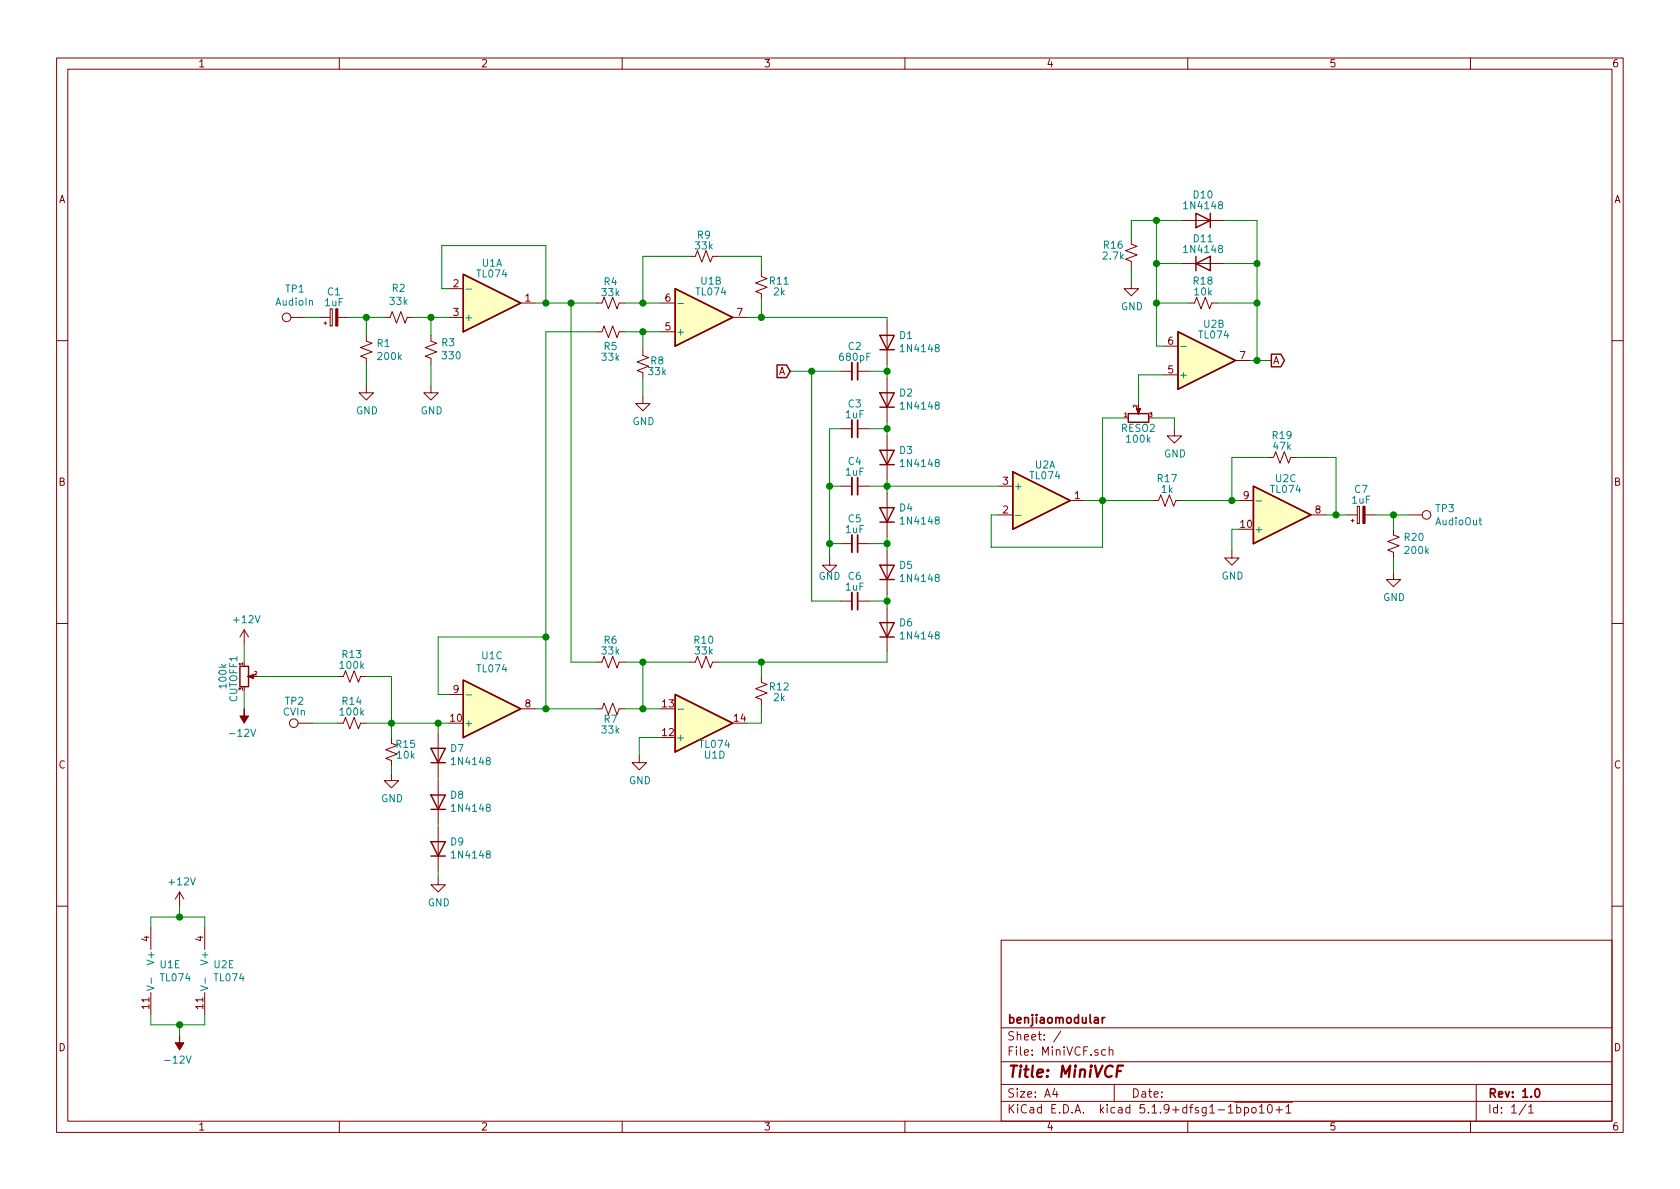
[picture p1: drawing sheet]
<svg xmlns="http://www.w3.org/2000/svg" width="297mm" height="210mm" viewBox="0 0 297 210" stroke-linecap="round" stroke-linejoin="round" font-family="sans-serif">
<g fill="none" stroke="#840000" stroke-width=".18">
<path d="M10 10.3h277v189.9h-277zM12 12.2h273v186.1h-273zM60 10.3v1.9M110 10.3v1.9M160 10.3v1.9M210 10.3v1.9M260 10.3v1.9M208.9 39h7.6M51.4 56.1h2.6M56.5 56.1h1.9M57.3 57.1h.5M57.5 56.9v.5"/>
<path d="M58.4 54.6h.4v3.1h-.4zM59.7 56.1h1.9M64.8 59.3v1l1 .4-2 .8 2 .7-2 .8 1 .4v1M67.9 56.1h1.1l.3-1 .8 2 .8-2 .7 2 .4-1h1M76.2 59.3v1l1 .4-2 .8 2 .7-2 .8 1 .4v1M79.4 56.1h2.5M79.4 51h2.5M92.1 53.6h2.5M105.4 53.6h1l.4-1 .8 2 .7-2 .8 2 .4-1h1M105.4 58.7h1l.4-1 .8 2 .7-2 .8 2 .4-1h1M116.8 53.6h2.6M116.8 58.7h2.6"/>
<path d="M121.9 45.3h1l.4-1 .8 2 .7-2 .8 2 .4-1h1M129.5 56.1h2.6M134.6 47.9v1l1 .4-2 .7 2 .8-2 .8 1 .3v1.1M156.8 56.8v7.6M200 42.2v1l1 .4-2 .7 2 .8-2 .7 1 .4v1M200 49.8v1.2h1.3l-1.3 1.3-1.2-1.3h1.2M208.9 46.6h7.6M210.2 53.6h1l.4-1 .7 2 .8-2 .8 2 .3-1h1.1M10 60.2h2M64.8 68.2v1.3h1.2l-1.2 1.2-1.3-1.2h1.3M76.2 68.2v1.3h1.3l-1.3 1.2-1.3-1.2h1.3M113.7 61.8v1.1l1 .3-2.1 .8 2.1 .8-2.1 .7 1.1 .4v1"/>
<path d="M113.7 70.1v1.3h1.2l-1.2 1.2-1.3-1.2h1.3M148.6 75.8h2M148.6 65.7h2M151.6 75.8h2.1M151.6 65.7h2.1M156.8 66.9v7.6M156.8 77.1v7.6M205.7 66.3h2.6M205.7 61.2h2.6M207.6 75.8v1.3h1.3l-1.3 1.3-1.2-1.3h1.2M218.4 63.7h2.6M285 60.2h2"/>
<path d="M146.7 98.7v1.2h1.3l-1.3 1.3-1.3-1.3h1.3M148.6 86h2M148.6 96.1h2M151.6 86h2.1M151.6 96.1h2.1M156.8 87.2v7.7M156.8 97.4v7.6M176.5 91.1h2.6M176.5 86h2.6M189.2 88.5h2.6M203.8 88.5h1.1l.3-1 .8 2 .8-2 .7 2 .4-1h1M217.8 97.4v1.3h1.3l-1.3 1.2-1.3-1.2h1.3"/>
<path d="M219.1 88.5h2.5M224.2 80.9h1l.4-1 .7 2 .8-2 .7 2 .4-1h1M231.8 91.1h2.5M238.1 91.1h1.9M238.9 92.1h.5M239.1 91.8v.5M240 89.5h.4v3.1h-.4zM241.4 91.1h1.8M246.4 93.6v1l1 .4-2 .8 2 .7-2 .8 1 .4v1M248.9 91.1h2.6M10 110.3h2M43.2 111.4l-.8 1.2"/>
<path d="M43.2 111.4v2.5M43.2 111.4l.7 1.2M59.7 119.6h1l.4-1 .7 2 .8-2 .8 2 .4-1h1M105.4 117.1h1l.4-1 .8 2 .7-2 .8 2 .4-1h1M121.9 117.1h1l.4-1 .8 2 .7-2 .8 2 .4-1h1M134.6 119.6v1l1 .4-2 .8 2 .7-2 .8 1 .4v1M148.6 106.3h2M151.6 106.3h2.1M156.8 107.6v7.6M246.4 101.2v1.3h1.2l-1.2 1.3-1.3-1.3h1.3M285 110.3h2M52.7 127.9h2.5"/>
<path d="M59.7 127.9h1l.4-1 .7 2 .8-2 .8 2 .4-1h1M69.2 136.8v1.2h1.3l-1.3 1.3-1.3-1.3h1.3M69.2 130.4v1l1 .4-2 .8 2 .7-2 .8 1 .4v1M77.5 129.8v7.6M77.5 138v7.7M79.4 122.8h2.5M92.1 125.3h2.5M105.4 125.3h1l.4-1 .8 2.1 .7-2.1 .8 2.1 .4-1.1h1M113 133.6v1.3h1.3l-1.3 1.2-1.2-1.2h1.2M31.7 157.7l-.7 1.3M31.7 157.7v2.6M31.7 157.7l.8 1.3"/>
<path d="M77.5 155.2v1.3h1.2l-1.2 1.2-1.3-1.2h1.3M77.5 146.3v7.6M10 160.2h2M26.7 164.1v3.8M26.7 175.5v3.8M36.2 164.1v3.8M36.2 175.5v3.8M177 166.3h108v32h-108zM285 160.2h2M60 198.3v1.9M110 198.3v1.9M160 198.3v1.9"/>
<path d="M177 194.8h108M177 191.8h108M177 187.8h108M177 181.8h108M186.5 192.5l-.4 1h1M186.8 193v1M187.6 182.3l-1.3 2M195.5 185.7l-.5-.1-.2 .3v.6l.2 .1 .5-.1M196.1 185.7h.1a.37 .37 0 0 1 .6 .1v.8M196.1 185.1v1.5M197 191.8v3M210 198.3v1.9"/>
<path d="M218.3 194.9h10.2M218.7 195.9l.4-.1 .3 .3-.1 .6h-.6M218.7 195.3v1.5M220 195.9l.4-.1 .4 .3-.1 .6-.3 .1-.4-.1M220 195.8v1.5M221.4 196l.2-.2 .4 .2v.7l-.2 .1-.4-.1zM222.7 195.8l.4-.5v1.5M222.7 196.8h.8M224.2 195.5l.4-.2a.94 .94 0 0 1 0 1.5l-.4-.3-.1-.6zM225.6 196.3h1.1M226.2 195.7v1.1M227.4 195.8l.4-.5v1.5"/>
<path d="M227.4 196.8h.8M260 198.3v1.9M261 191.8v6.5M269.8 195.2l-1.2 2M270.3 195.8l.4-.5v1.5M270.3 196.8h.8"/>
<circle cx="50.7" cy="56.1" r=".76"/>
<circle cx="252.2" cy="91.1" r=".76"/>
<circle cx="51.9" cy="127.9" r=".76"/>
</g>
<path d="M151.6 64.1v3.1M151.6 74.3v3M151.6 84.4v3.1M151.6 94.6v3.1M151.6 104.8v3M194.9 179.9v1M195.3 179.9l-.3 .1-.1 .2M271.5 192.7l.2-.2a.81 .81 0 0 1 .6 .6 .81 .81 0 0 1-.3 .8l-.1 .1a.79 .79 0 0 1-.4-1.3z" fill="none" stroke="#840000" stroke-width=".3"/>
<path d="M197.5 189.4h.7M198.6 188.4h-1l-.2 2" fill="none" stroke="#840000" stroke-width=".41"/>
<g fill="none" stroke="#840000" stroke-width=".25">
<path d="M211.5 37.7l2.5 1.3-2.5 1.3zM214 37.7v2.6M81.9 48.5l10.2 5.1-10.2 5.1zM119.4 51l10.1 5.1-10.1 5.1zM155.6 59.3h2.5l-1.3 2.5zM208.3 58.7l10.1 5-10.1 5.1zM211.5 46.6l2.5-1.3v2.6zM211.5 45.3v2.6M137.4 64.5h1.7l.6 1.2-.6 1.1h-1.7zM155.6 69.5h2.5l-1.3 2.5zM155.6 79.6h2.5l-1.3 2.6zM155.6 72h2.5"/>
<path d="M155.6 61.8h2.5M199.5 73.1h3.6v1.6h-3.6zM224.8 62.6h1.7l.6 1.1-.6 1.2h-1.7zM155.6 99.9h2.5l-1.3 2.6zM155.6 89.8h2.5l-1.3 2.5zM155.6 92.3h2.5M155.6 82.2h2.5M179.1 83.4l10.1 5.1-10.1 5.1zM221.6 86l10.2 5.1-10.2 5zM42.4 117.8h1.5v3.6h-1.5zM155.6 110.1h2.5l-1.3 2.5zM155.6 112.6h2.5"/>
<path d="M155.6 102.5h2.5M76.2 132.3h2.5l-1.2 2.6zM76.2 134.9h2.5M81.9 120.3l10.2 5-10.2 5.1zM119.4 122.8l10.1 5.1-10.1 5.1zM76.2 148.8h2.5l-1.2 2.6zM76.2 140.6h2.5l-1.2 2.5zM76.2 151.4h2.5M76.2 143.1h2.5"/>
</g>
<g fill="#ffffc2" stroke="#ffffc2" stroke-width=".18">
<path d="M208.3 58.7l10.1 5-10.1 5.1z"/>
<path d="M179.1 83.4l10.1 5.1-10.1 5.1z"/>
<path d="M119.4 122.8l10.1 5.1-10.1 5.1z"/>
<path d="M221.6 86l10.2 5.1-10.2 5z"/>
<path d="M81.9 120.3l10.2 5-10.2 5.1z"/>
<path d="M119.4 51l10.1 5.1-10.1 5.1z"/>
<path d="M81.9 48.5l10.2 5.1-10.2 5.1z"/>
</g>
<g fill="none" stroke="#008484" stroke-width=".18">
<path d="M82.4 51.1h1M119.9 53.7h1M208.8 61.3h1M179.6 91.1h.9M222.1 88.6h1M261.5 92h.5M261.7 91.5v1.1l.3 .2M82.4 122.9h1M119.9 125.4h1M26 174.3l1.2 .4-1.2 .5M26.7 172.9v1M35.5 174.3l1.3 .4-1.3 .5"/>
<path d="M36.3 172.9v1"/>
</g>
<g fill="#840000" stroke="#840000" stroke-width=".18">
<path d="M200.9 72.3h.8l-.4 1v-.3v.3z"/>
<path d="M241 89.5h.4v3.1h-.4z"/>
<path d="M59.4 54.6h.3v3.1h-.3z"/>
<path d="M31.7 183.1v1.3h.8l-.8 1.3-.7-1.3h.7z"/>
<path d="M43.2 125.3v1.3h.7l-.7 1.3-.8-1.3h.8z"/>
<path d="M43.8 119.6l1-.4v.8l-1-.4h.3z"/>
</g>
<path d="M150.6 64.1v3.1M150.6 74.3v3M150.6 84.4v3.1M150.6 94.6v3.1M150.6 104.8v3" fill="none" stroke="#840000" stroke-width=".33"/>
<g fill="none" stroke="#008400" stroke-width=".18">
<path d="M204.5 39v22.2h1.2M208.9 39h-8.9v3.2M216.5 39h5.7v24.7M54 56.1h2.5M61.6 56.1h6.3M64.8 56.1v3.2M73 56.1h6.4M76.2 56.1v3.2M79.4 51h-1.3v-7.6h18.4v10.2M94.6 53.6h10.8M101 53.6v63.5h4.4M105.4 58.7h-8.9v66.6"/>
<path d="M110.5 53.6h6.3M110.5 58.7h6.3M113.7 58.7v3.1M121.9 45.3h-8.2v8.3M127 45.3h7.6v2.6M132.1 56.1h24.7v.7M134.6 53v3.1M200 47.2v2.6M204.5 53.6h5.7M204.5 46.6h4.4M215.3 53.6h6.9M216.5 46.6h5.7"/>
<path d="M64.8 64.4v3.8M76.2 64.4v3.8M113.7 66.9v3.2M139.7 65.7h8.9M143.5 65.7v40.6h5.1M148.6 75.8h-1.9v22.9M153.7 65.7h3.1M153.7 75.8h3.1M156.8 64.4v2.5M156.8 74.5v2.6M198.8 73.9h-3.9v22.9h-19.6v-5.7h1.2M203.8 73.9h3.8v1.9"/>
<path d="M205.7 66.3h-4.4v5.1M221 63.7h3.8M146.7 86h1.9M146.7 96.1h1.9M153.7 86h22.8M153.7 96.1h3.1M156.8 84.7v2.5M156.8 94.9v2.5M191.8 88.5h12M208.9 88.5h10.2M219.1 93.6h-1.3v3.8M224.2 80.9h-6.4v7.6"/>
<path d="M229.2 80.9h7v10.2M234.3 91.1h3.8M243.2 91.1h5.7M246.4 91.1v2.5M246.4 98.7v2.5M43.2 113.9v3.2M45.7 119.6h14M64.8 119.6h4.4v10.8M96.5 112.6h-19v10.2h1.9M110.5 117.1h11.4M113.7 117.1v8.2M134.6 117.1v2.5"/>
<path d="M153.7 106.3h3.1M156.8 105v2.6M156.8 115.2v1.9h-29.8M43.2 122.2v3.1M55.2 127.9h4.5M64.8 127.9h14.6M69.2 135.5v1.3M77.5 127.9v1.9M77.5 137.4v.6M94.6 125.3h10.8M110.5 125.3h6.3M116.8 130.4h-3.8v3.2"/>
<path d="M134.6 124.7v3.2h-2.5M77.5 145.7v.6M77.5 153.9v1.3M26.7 164.1v-1.9h9.5v1.9M26.7 179.3v1.9h9.5v-1.9M31.7 160.3v1.9M31.7 181.2v1.9"/>
</g>
<g fill="#008400" stroke="#008400" stroke-width=".25">
<circle cx="194.9" cy="88.5" r=".51"/>
<circle cx="222.3" cy="63.7" r=".51"/>
<circle cx="113.7" cy="117.1" r=".51"/>
<circle cx="31.8" cy="162.2" r=".51"/>
<circle cx="113.7" cy="53.6" r=".51"/>
<circle cx="96.5" cy="125.3" r=".51"/>
<circle cx="143.5" cy="65.7" r=".51"/>
<circle cx="113.7" cy="125.3" r=".51"/>
<circle cx="64.8" cy="56.1" r=".51"/>
<circle cx="31.8" cy="181.2" r=".51"/>
<circle cx="96.5" cy="112.6" r=".51"/>
<circle cx="76.2" cy="56.1" r=".51"/>
<circle cx="217.8" cy="88.5" r=".51"/>
<circle cx="156.8" cy="106.3" r=".51"/>
<circle cx="146.7" cy="96.1" r=".51"/>
<circle cx="156.8" cy="96.1" r=".51"/>
<circle cx="236.2" cy="91.1" r=".51"/>
<circle cx="204.5" cy="39" r=".51"/>
<circle cx="146.7" cy="86" r=".51"/>
<circle cx="156.8" cy="86" r=".51"/>
<circle cx="246.4" cy="91.1" r=".51"/>
<circle cx="96.5" cy="53.6" r=".51"/>
<circle cx="156.8" cy="75.8" r=".51"/>
<circle cx="134.6" cy="117.1" r=".51"/>
<circle cx="222.3" cy="46.6" r=".51"/>
<circle cx="156.8" cy="65.7" r=".51"/>
<circle cx="204.5" cy="46.6" r=".51"/>
<circle cx="101" cy="53.6" r=".51"/>
<circle cx="222.3" cy="53.6" r=".51"/>
<circle cx="77.5" cy="127.9" r=".51"/>
<circle cx="113.7" cy="58.7" r=".51"/>
<circle cx="134.6" cy="56.1" r=".51"/>
<circle cx="69.2" cy="127.9" r=".51"/>
<circle cx="204.5" cy="53.6" r=".51"/>
</g>
<text font-size="2.8" fill="#840000" x="178" y="190.5">Title: MiniVCF</text>
<g font-size="2.1" fill="#840000">
<text x="178" y="184">Sheet: /</text>
<text x="178" y="181">benjiaomodular</text>
<text x="178" y="186.7">File: MiniVCF.sch</text>
<text x="178" y="196.9">KiCad E.D.A. kicad 5.1.9+dfsg1-1bpo10+1</text>
<text x="178" y="194.1">Size: A4</text>
<text x="200" y="194.1">Date:</text>
<text x="263" y="194.1">Rev: 1.0</text>
<text x="263" y="196.9">Id: 1/1</text>
</g>
<g font-size="1.8" fill="#840000">
<text x="35" y="11.9">1</text>
<text x="85" y="11.9">2</text>
<text x="135" y="11.9">3</text>
<text x="185" y="11.9">4</text>
<text x="235" y="11.9">5</text>
<text x="285" y="11.9">6</text>
<text x="10.4" y="35.9">A</text>
<text x="285.4" y="35.9">A</text>
<text x="80.2" y="50.8">2</text>
<text x="92.9" y="53.3">1</text>
<text x="117.6" y="53.3">6</text>
<text x="80.2" y="55.9">3</text>
<text x="117.6" y="58.4">5</text>
<text x="130.3" y="55.9">7</text>
<text x="206.5" y="61">6</text>
<text x="219.2" y="63.5">7</text>
<text x="225" y="64.4">A</text>
<text x="137.6" y="66.3">A</text>
<text x="206.5" y="66">5</text>
<text x="10.4" y="85.9">B</text>
<text x="177.3" y="85.7">3</text>
<text x="190" y="88.3">1</text>
<text x="219.9" y="88.3">9</text>
<text x="285.4" y="85.9">B</text>
<text x="177.3" y="90.8">2</text>
<text x="219.4" y="93.3">10</text>
<text x="232.6" y="90.8">8</text>
<text x="80.2" y="122.5">9</text>
<text x="92.9" y="125.1">8</text>
<text x="117.1" y="125.1">13</text>
<text x="79.7" y="127.6">10</text>
<text x="117.1" y="130.2">12</text>
<text x="129.8" y="127.6">14</text>
<text x="10.4" y="135.9">C</text>
<text x="285.4" y="135.9">C</text>
<text x="26.4" y="166.5" transform="rotate(-90 26.4 166.5)">4</text>
<text x="35.9" y="166.5" transform="rotate(-90 35.9 166.5)">4</text>
<text x="26.4" y="178.4" transform="rotate(-90 26.4 178.4)">11</text>
<text x="35.9" y="178.4" transform="rotate(-90 35.9 178.4)">11</text>
<text x="10.4" y="185.9">D</text>
<text x="285.4" y="185.9">D</text>
<text x="35" y="199.9">1</text>
<text x="85" y="199.9">2</text>
<text x="135" y="199.9">3</text>
<text x="185" y="199.9">4</text>
<text x="235" y="199.9">5</text>
<text x="285" y="199.9">6</text>
</g>
<g font-size="1.8" fill="#008484">
<text x="211.1" y="35.1">D10</text>
<text x="209.6" y="37">1N4148</text>
<text x="85.2" y="47.2">U1A</text>
<text x="123" y="44.1">33k</text>
<text x="123.3" y="42.2">R9</text>
<text x="195.1" y="45.9">2.7k</text>
<text x="195.2" y="44">R16</text>
<text x="209.6" y="44.7">1N4148</text>
<text x="211.1" y="42.8">D11</text>
<text x="50.5" y="51.7">TP1</text>
<text x="57.9" y="52.2">C1</text>
<text x="69" y="53.9">33k</text>
<text x="69.4" y="51.6">R2</text>
<text x="84.5" y="49.1">TL074</text>
<text x="106.5" y="52.4">33k</text>
<text x="106.8" y="50.5">R4</text>
<text x="123.2" y="52.2">TL074</text>
<text x="124" y="50.3">U1B</text>
<text x="136.1" y="50.3">R11</text>
<text x="136.8" y="52.2">2k</text>
<text x="211.1" y="50.3">R18</text>
<text x="211.3" y="52.2">10k</text>
<text x="48.8" y="54">AudioIn</text>
<text x="57.5" y="54.1">1uF</text>
<text x="82" y="56.8">+</text>
<text x="119.5" y="59.3">+</text>
<text x="159.1" y="60">D1</text>
<text x="198.2" y="54.9">GND</text>
<text x="212.1" y="59.9">TL074</text>
<text x="212.9" y="58">U2B</text>
<text x="66.7" y="61.4">R1</text>
<text x="66.9" y="63.7">200k</text>
<text x="78.1" y="61.2">R3</text>
<text x="78.3" y="63.5">330</text>
<text x="106.5" y="63.8">33k</text>
<text x="106.8" y="61.9">R5</text>
<text x="115.1" y="64.4">R8</text>
<text x="148.6" y="63.8">680pF</text>
<text x="150" y="61.9">C2</text>
<text x="159.5" y="62.3">1N4148</text>
<text x="114.7" y="66.3">33k</text>
<text x="159.1" y="70.1">D2</text>
<text x="208.4" y="66.9">+</text>
<text x="62.9" y="73.3">GND</text>
<text x="74.4" y="73.3">GND</text>
<text x="111.8" y="75.2">GND</text>
<text x="149.6" y="74">1uF</text>
<text x="150" y="72.1">C3</text>
<text x="159.5" y="72.4">1N4148</text>
<text x="198.3" y="76.4">RESO2</text>
<text x="225" y="77.6">R19</text>
<text x="150" y="82.2">C4</text>
<text x="159.1" y="80.3">D3</text>
<text x="159.5" y="82.6">1N4148</text>
<text x="183" y="82.8">U2A</text>
<text x="199.3" y="78.3">100k</text>
<text x="205.8" y="80.9">GND</text>
<text x="225.2" y="79.5">47k</text>
<text x="149.6" y="84.1">1uF</text>
<text x="179.2" y="86.6">+</text>
<text x="182.2" y="84.8">TL074</text>
<text x="204.7" y="85.3">R17</text>
<text x="205.4" y="87.2">1k</text>
<text x="224.8" y="87.2">TL074</text>
<text x="225.6" y="85.3">U2C</text>
<text x="239.1" y="89.1">1uF</text>
<text x="239.5" y="87.2">C7</text>
<text x="149.6" y="94.3">1uF</text>
<text x="150" y="92.4">C5</text>
<text x="159.1" y="90.4">D4</text>
<text x="159.5" y="92.8">1N4148</text>
<text x="221.7" y="94.2">+</text>
<text x="248.4" y="95.7">R20</text>
<text x="253.9" y="90.6">TP3</text>
<text x="253.9" y="92.9">AudioOut</text>
<text x="159.1" y="100.6">D5</text>
<text x="248.5" y="98">200k</text>
<text x="144.7" y="102.5">GND</text>
<text x="149.6" y="104.4">1uF</text>
<text x="150" y="102.5">C6</text>
<text x="159.5" y="102.9">1N4148</text>
<text x="216" y="102.5">GND</text>
<text x="244.6" y="106.3">GND</text>
<text x="41.5" y="110.2">+12V</text>
<text x="106.8" y="113.8">R6</text>
<text x="122.8" y="113.8">R10</text>
<text x="159.1" y="110.8">D6</text>
<text x="159.5" y="113.1">1N4148</text>
<text x="60.2" y="118.3">100k</text>
<text x="60.6" y="116.4">R13</text>
<text x="84.5" y="118.9">TL074</text>
<text x="85.2" y="116.6">U1C</text>
<text x="106.5" y="115.7">33k</text>
<text x="123" y="115.7">33k</text>
<text x="40.1" y="121.6" transform="rotate(-90 40.1 121.6)">100k</text>
<text x="42" y="124.1" transform="rotate(-90 42 124.1)">CUTOFF1</text>
<text x="50.4" y="124.6">TP2</text>
<text x="60.6" y="124.6">R14</text>
<text x="136.1" y="122.1">R12</text>
<text x="136.8" y="124">2k</text>
<text x="40.9" y="130.3">-12V</text>
<text x="50.1" y="126.5">CVIn</text>
<text x="60.2" y="126.5">100k</text>
<text x="82" y="128.5">+</text>
<text x="106.5" y="129.7">33k</text>
<text x="106.8" y="127.8">R7</text>
<text x="119.5" y="131.1">+</text>
<text x="70.1" y="132.3">R15</text>
<text x="70.3" y="134.2">10k</text>
<text x="79.7" y="133">D7</text>
<text x="80.2" y="135.3">1N4148</text>
<text x="123.8" y="132.3">TL074</text>
<text x="124.6" y="134.2">U1D</text>
<text x="67.4" y="141.9">GND</text>
<text x="79.7" y="141.2">D8</text>
<text x="80.2" y="143.6">1N4148</text>
<text x="111.2" y="138.7">GND</text>
<text x="79.7" y="149.5">D9</text>
<text x="80.2" y="151.8">1N4148</text>
<text x="30" y="156.6">+12V</text>
<text x="75.6" y="160.3">GND</text>
<text x="27.3" y="170.2" transform="rotate(-90 27.3 170.2)">V+</text>
<text x="28.3" y="171.2">U1E</text>
<text x="28.5" y="173.5">TL074</text>
<text x="36.8" y="170.2" transform="rotate(-90 36.8 170.2)">V+</text>
<text x="37.9" y="171.2">U2E</text>
<text x="38" y="173.5">TL074</text>
<text x="29.5" y="188.1">-12V</text>
</g>
<g font-size=".9" fill="#840000">
<text x="198.8" y="73.7">1</text>
<text x="201.1" y="72.1" transform="rotate(-90 201.1 72.1)">2</text>
<text x="203.3" y="73.7">3</text>
<text x="43" y="117.6" transform="rotate(-90 43 117.6)">1</text>
<text x="45" y="119.4">2</text>
<text x="43" y="122.1" transform="rotate(-90 43 122.1)">3</text>
</g>
</svg>
